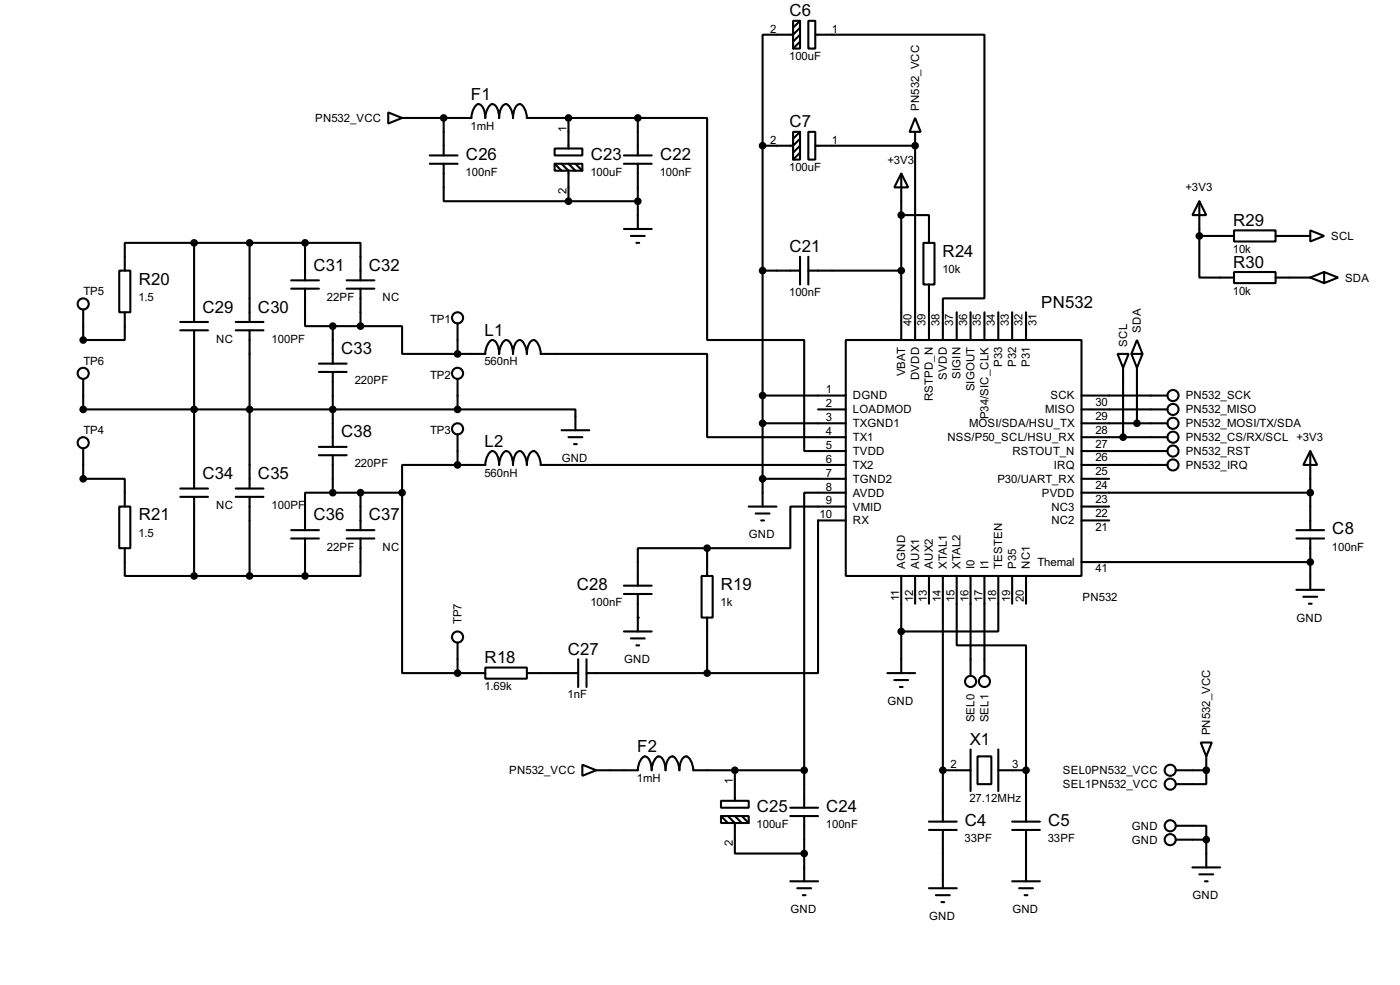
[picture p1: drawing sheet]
<svg xmlns="http://www.w3.org/2000/svg" width="256mm" height="180mm" viewBox="0 0 256 180" stroke-linecap="round" stroke-linejoin="round" font-family="sans-serif">
<g fill="none" stroke="#000" stroke-width=".38">
<path d="M145.3 3.8h1.3v5.1h-1.3zM146.6 5.1l-1.3 1.2h-5.6v20.4M146.6 7.6l-1.3 1.3M146.6 6.3l-1.3 1.3M146.6 3.8l-1.3 1.3M148.1 3.8h1.3v5.1h-1.3zM149.4 6.3h30.9v48.3h-7.6v7.6M71.1 20.6l2.6 1-2.6 1zM73.7 21.6h12.7a2.69 2.69 0 0 1 1.2-2.6 1.49 1.49 0 0 1 1.1 1.4l.2 1.2a2.69 2.69 0 0 1 1.3-2.6 1.49 1.49 0 0 1 1.1 1.4l.1 1.2a3.2 3.2 0 0 1 1-2.5 .88 .88 0 0 1 1.1 .7l.4 1.2 .1 .6a3.2 3.2 0 0 1 .9-2.5 .88 .88 0 0 1 1.2 .7l.4 1.2v.6h20.3M78.7 30h5.1M78.7 28.4h5.1M81.3 30v6.8h22.8"/>
<path d="M81.3 21.6v6.8M101.6 27.2h5.1v1.2h-5.1zM101.6 30h5.1v1.2h-5.1zM101.6 30l1.3 1.2M102.9 30l1.2 1.2v5.6M104.1 21.6v5.6M104.1 36.8h12.7M104.1 30l1.3 1.2M105.4 30l1.3 1.2M114.3 30h5.1M114.3 28.4h5.1M116.8 21.6h12.7v40.6h17.8v20.3h7.6"/>
<path d="M116.8 21.6v6.8M116.8 30v11.9M139.7 26.7v66M145.3 24.1h1.3v5.1h-1.3zM146.6 25.4l-1.3 1.3h-5.6M146.6 27.9l-1.3 1.3M146.6 26.7l-1.3 1.2M146.6 24.1l-1.3 1.3M148.1 24.1h1.3v5.1h-1.3zM149.4 26.7h18.2M165.1 31.7l1.3 2.6h-2.6zM165.1 39.4h5.1v5"/>
<path d="M165.1 31.7v30.5M167.6 21.6l1.1 2.5h-2.1zM167.6 24.1v38.1M219.7 36.8l1.3 2.6h-2.6zM219.7 36.8v6.4M15.2 56.6v5.6h7.7v-5.1M21.8 49.5h2.1v7.6h-2.1zM33 58.9h5.1M35.6 44.4h-12.7v5.1M35.6 44.4v14.5M35.6 44.4h20.3M43.2 58.9h5.1"/>
<path d="M45.7 44.4v14.5M53.3 52.8h5.1M53.3 51.3h5.1M55.9 44.4h10.1v6.9M55.9 52.8v6.9h5.1M55.9 44.4v6.9M61 59.7v6.8M61 59.7h5M63.5 52.8h5.1M63.5 51.3h5.1M66 59.7h7.7v5.1h10.1M66 52.8v6.9"/>
<path d="M83.8 59.2v5.6M114.3 41.9h5.1M115.6 43.2h2.5M116.6 44.4h.5M139.7 49.5h6.9M146.6 47v5.1M148.1 49.5h17M148.1 47v5.1M169.2 44.4h2v7.7h-2zM170.2 52.1v10.1M175.3 57.1v5.1M177.8 57.1v5.1"/>
<path d="M180.3 57.1v5.1M182.9 57.1v5.1M185.4 57.1v5.1M188 57.1v5.1M219.7 43.2v7.6h6.4M219.7 43.2h6.4M226.1 42.2h7.6v2h-7.6zM226.1 49.8h7.6v2h-7.6zM233.7 43.2h6.3M233.7 50.8h6.3M240 42.2l2.6 1-2.6 1zM240 50.8l2.6 1"/>
<path d="M242.6 49.8l2.5 1-2.5 1zM242.6 49.8l-2.6 1M15.2 69.3v5.6h68.6M33 60.5h5.1M35.6 60.5v28.9M43.2 60.5h5.1M45.7 60.5v28.9M58.4 68.1h5.1M58.4 66.5h5.1M61 68.1v13.7M83.8 64.8h5.1a2.69 2.69 0 0 1 1.3-2.6 1.49 1.49 0 0 1 1.1 1.3l.1 1.3a2.69 2.69 0 0 1 1.3-2.6 1.49 1.49 0 0 1 1.1 1.3l.2 1.3a3.2 3.2 0 0 1 .9-2.5 .88 .88 0 0 1 1.2 .7l.4 1.1v.7a3.2 3.2 0 0 1 .9-2.5 .88 .88 0 0 1 1.2 .7l.4 1.1 .1 .7h30.4v15.2h25.4M83.8 74.9h21.6v3.8"/>
<path d="M83.8 69.3v5.6M83.8 79.5v5.6M102.9 78.7h5M139.7 77.5h15.2M139.7 72.4h15.2M149.9 74.9h5M154.9 62.2h43.2v43.2h-43.2zM198.1 77.5h15.8M198.1 72.4h15.8M198.1 74.9h15.8M204.7 64.8h2.1l-1.1 2.5zM205.7 67.3v12.7"/>
<path d="M207.3 64.8l1 2.5M208.3 62.2l1 2.6h-2zM208.3 67.3v10.2M209.3 64.8l-1 2.5M15.2 82v5.6h7.7v5.1M21.8 92.7h2.1v7.6h-2.1zM33 90.9h5.1M33 89.4h5.1M35.6 90.9v14.5M43.2 90.9h5.1M43.2 89.4h5.1M45.7 90.9v14.5"/>
<path d="M53.3 98.6h5.1M53.3 97h5.1M55.9 98.6v6.8M58.4 83.3h5.1M58.4 81.8h5.1M61 90.2h-5.1v6.8M61 90.2h12.7M61 83.3v6.9M63.5 98.6h5.1M63.5 97h5.1M66 98.6v6.8h-10.1M66 90.2v6.8"/>
<path d="M73.7 90.2v33h10.1M83.8 85.1h-10.1v5.1M83.8 85.1h5.1a2.69 2.69 0 0 1 1.3-2.6 1.49 1.49 0 0 1 1.1 1.4l.1 1.2a2.69 2.69 0 0 1 1.3-2.6 1.49 1.49 0 0 1 1.1 1.4l.2 1.2a3.2 3.2 0 0 1 .9-2.5 .88 .88 0 0 1 1.2 .7l.4 1.2v.6a3.2 3.2 0 0 1 .9-2.5 .88 .88 0 0 1 1.2 .7l.4 1.2 .1 .6h55.8M104.1 80h2.6M105.2 81.3h.5M137.2 92.7h5M138.4 94h2.6M139.4 95.2h.6M139.7 87.6h15.2M154.9 90.2h-7.6v50.8M154.9 95.2h-5v28h-20.4M154.9 92.7h-10.1v7.6h-15.3"/>
<path d="M198.1 90.2h41.9M198.1 85.1h15.8M198.1 82.5h15.8M198.1 80h15.8M198.1 87.6h5.1M198.1 92.7h5.1M198.1 95.2h5.1M237.5 98.6h5.1M237.5 97h5.1M240 82.5l1.3 2.6h-2.5zM240 82.5v14.5M240 98.6v9.3"/>
<path d="M22.9 100.3v5.1h12.7M35.6 105.4h20.3M83.8 117.6v5.6M114.3 115.6h5.1M114.3 108.7h5.1M114.3 107.2h5.1M115.6 116.8h2.5M116.6 118.1h.5M116.8 108.7v6.9M128.5 105.4h2.1v7.6h-2.1zM129.5 100.3h-12.7v6.9M129.5 100.3v5.1"/>
<path d="M129.5 113v10.2M165.1 105.4v17.8M167.6 105.4v5.1M170.2 105.4v5.1M172.7 105.4v45M175.3 105.4v12.7h12.7v22.9M177.8 105.4v18.3M180.3 105.4v18.3M182.9 105.4v10.2h-17.8M185.4 105.4v5.1M188 105.4v5.1M198.1 102.9h41.9"/>
<path d="M237.5 107.9h5.1M238.8 109.2h2.5M239.8 110.5h.5M83.8 123.2h5.1M88.9 122.2h7.6v2h-7.6zM96.5 123.2h9.4M105.9 120.6v5.1M106.7 140l2.5 1-2.5 1zM107.4 123.2h22.1M107.4 120.6v5.1M162.6 123.2h5M163.8 124.5h2.6"/>
<path d="M164.8 125.7h.6M177.8 137.2v7.6M179.1 138.4h2.5v5.1h-2.5zM182.9 137.2v7.6M220 135.9h2l-1 2.5zM221 138.4v2.6M109.2 141h7.6a2.69 2.69 0 0 1 1.3-2.6 1.49 1.49 0 0 1 1.1 1.3l.2 1.3a2.69 2.69 0 0 1 1.2-2.6 1.49 1.49 0 0 1 1.2 1.3l.1 1.3a3.2 3.2 0 0 1 .9-2.5 .88 .88 0 0 1 1.2 .7l.4 1.1 .1 .7a3.2 3.2 0 0 1 .9-2.5 .88 .88 0 0 1 1.2 .7l.3 1.1 .1 .7h20.3M132.1 146.6h5.1v1.2h-5.1zM132.1 149.4h5.1v1.2h-5.1zM132.1 149.4l1.2 1.2M133.3 149.4l1.3 1.2v5.6h12.7M134.6 141v5.6"/>
<path d="M134.6 149.4l1.3 1.2M135.9 149.4l1.3 1.2M144.8 149.4h5.1M144.8 147.8h5.1M147.3 141v6.8M147.3 149.4v11.9M170.2 150.4h5.1M170.2 151.9h5.1M172.7 151.9v10.7M172.7 141h5.1M182.9 141h5.1M185.4 150.4h5.1"/>
<path d="M185.4 151.9h5.1M188 141v9.4M188 151.9v9.4M215.4 151.1h5.6v2.6M215.4 141h5.6M215.4 153.7h5.6M218.4 158.7h5.1M221 141v2.5h-5.6M221 153.7v5M144.8 161.3h5.1M146 162.6h2.6M147.1 163.8h.5"/>
<path d="M170.2 162.6h5.1M171.4 163.8h2.6M172.5 165.1h.5M185.4 161.3h5.1M186.7 162.6h2.5M187.7 163.8h.5M219.7 160h2.5M220.7 161.3h.5"/>
<circle cx="15.2" cy="55.6" r="1.02"/>
<circle cx="83.8" cy="58.2" r="1.02"/>
<circle cx="15.2" cy="68.3" r="1.02"/>
<circle cx="83.8" cy="78.5" r="1.02"/>
<circle cx="83.8" cy="68.3" r="1.02"/>
<circle cx="214.9" cy="72.4" r="1.02"/>
<circle cx="214.9" cy="74.9" r="1.02"/>
<circle cx="214.9" cy="77.5" r="1.02"/>
<circle cx="15.2" cy="81" r="1.02"/>
<circle cx="214.9" cy="80" r="1.02"/>
<circle cx="214.9" cy="85.1" r="1.02"/>
<circle cx="214.9" cy="82.6" r="1.02"/>
<circle cx="83.8" cy="116.6" r="1.02"/>
<circle cx="177.8" cy="124.7" r="1.02"/>
<circle cx="180.3" cy="124.7" r="1.02"/>
<circle cx="214.4" cy="151.1" r="1.02"/>
<circle cx="214.4" cy="143.5" r="1.02"/>
<circle cx="214.4" cy="153.7" r="1.02"/>
<circle cx="214.4" cy="141" r="1.02"/>
</g>
<g fill="#000">
<circle cx="167.6" cy="26.7" r=".19"/>
<circle cx="116.8" cy="113" r=".19"/>
<circle cx="240" cy="102.9" r=".19"/>
<circle cx="221" cy="141" r=".19"/>
</g>
<g fill="#000" stroke="#000" stroke-width=".38">
<circle cx="81.3" cy="21.6" r=".51"/>
<circle cx="104.1" cy="36.8" r=".51"/>
<circle cx="104.1" cy="21.6" r=".51"/>
<circle cx="116.8" cy="36.8" r=".51"/>
<circle cx="116.8" cy="21.6" r=".51"/>
<circle cx="139.7" cy="26.7" r=".51"/>
<circle cx="165.1" cy="39.4" r=".51"/>
<circle cx="167.6" cy="26.7" r=".51"/>
<circle cx="35.6" cy="44.4" r=".51"/>
<circle cx="45.7" cy="44.4" r=".51"/>
<circle cx="55.9" cy="44.4" r=".51"/>
<circle cx="61" cy="59.7" r=".51"/>
<circle cx="66" cy="59.7" r=".51"/>
<circle cx="139.7" cy="49.5" r=".51"/>
<circle cx="165.1" cy="49.5" r=".51"/>
<circle cx="219.7" cy="43.2" r=".51"/>
<circle cx="15.2" cy="74.9" r=".51"/>
<circle cx="15.2" cy="62.2" r=".51"/>
<circle cx="35.6" cy="74.9" r=".51"/>
<circle cx="45.7" cy="74.9" r=".51"/>
<circle cx="61" cy="74.9" r=".51"/>
<circle cx="83.8" cy="64.8" r=".51"/>
<circle cx="83.8" cy="74.9" r=".51"/>
<circle cx="139.7" cy="77.5" r=".51"/>
<circle cx="139.7" cy="72.4" r=".51"/>
<circle cx="208.3" cy="77.5" r=".51"/>
<circle cx="15.2" cy="87.6" r=".51"/>
<circle cx="61" cy="90.2" r=".51"/>
<circle cx="66" cy="90.2" r=".51"/>
<circle cx="73.7" cy="90.2" r=".51"/>
<circle cx="83.8" cy="85.1" r=".51"/>
<circle cx="139.7" cy="87.6" r=".51"/>
<circle cx="205.7" cy="80" r=".51"/>
<circle cx="240" cy="90.2" r=".51"/>
<circle cx="35.6" cy="105.4" r=".51"/>
<circle cx="45.7" cy="105.4" r=".51"/>
<circle cx="55.9" cy="105.4" r=".51"/>
<circle cx="129.5" cy="100.3" r=".51"/>
<circle cx="165.1" cy="115.6" r=".51"/>
<circle cx="240" cy="102.9" r=".51"/>
<circle cx="83.8" cy="123.2" r=".51"/>
<circle cx="129.5" cy="123.2" r=".51"/>
<circle cx="134.6" cy="141" r=".51"/>
<circle cx="147.3" cy="141" r=".51"/>
<circle cx="147.3" cy="156.2" r=".51"/>
<circle cx="172.7" cy="141" r=".51"/>
<circle cx="188" cy="141" r=".51"/>
<circle cx="221" cy="153.7" r=".51"/>
<circle cx="221" cy="141" r=".51"/>
</g>
<g font-size="3.4">
<text x="144.6" y="3">C6</text>
<text x="86.2" y="18.2">F1</text>
<text x="144.6" y="23.3">C7</text>
<text x="85.4" y="29.3">C26</text>
<text x="108.2" y="29.3">C23</text>
<text x="120.9" y="29.3">C22</text>
<text x="225.9" y="41.4">R29</text>
<text x="144.6" y="46.2">C21</text>
<text x="172.7" y="47">R24</text>
<text x="25.4" y="52.1">R20</text>
<text x="57.4" y="49.6">C31</text>
<text x="67.6" y="49.6">C32</text>
<text x="225.9" y="49">R30</text>
<text x="37.1" y="57.2">C29</text>
<text x="47.3" y="57.2">C30</text>
<text x="190.7" y="56.3">PN532</text>
<text x="62.5" y="64.8">C33</text>
<text x="88.8" y="61.4">L1</text>
<text x="62.5" y="80.1">C38</text>
<text x="88.8" y="81.7">L2</text>
<text x="37.1" y="87.7">C34</text>
<text x="47.3" y="87.7">C35</text>
<text x="25.4" y="95.2">R21</text>
<text x="57.4" y="95.2">C36</text>
<text x="67.6" y="95.2">C37</text>
<text x="244.1" y="97.8">C8</text>
<text x="105.7" y="107.9">C28</text>
<text x="132" y="107.9">R19</text>
<text x="104" y="119.8">C27</text>
<text x="88.8" y="121.3">R18</text>
<text x="116.7" y="137.6">F2</text>
<text x="177.6" y="136.3">X1</text>
<text x="138.7" y="148.6">C25</text>
<text x="151.4" y="148.6">C24</text>
<text x="176.8" y="151.1">C4</text>
<text x="192" y="151.1">C5</text>
</g>
<g font-size="2.3">
<text x="141.1" y="6">2</text>
<text x="152.4" y="6">1</text>
<text x="144.6" y="11">100uF</text>
<text x="57.7" y="22.3">PN532_VCC</text>
<text x="86.2" y="23.7">1mH</text>
<text x="168.4" y="20.3" transform="rotate(-90 168.4 20.3)">PN532_VCC</text>
<text x="103.8" y="24.1" transform="rotate(-90 103.8 24.1)">1</text>
<text x="141.1" y="26.3">2</text>
<text x="152.4" y="26.3">1</text>
<text x="162.6" y="29.9">+3V3</text>
<text x="85.3" y="32.2">100nF</text>
<text x="103.8" y="35.4" transform="rotate(-90 103.8 35.4)">2</text>
<text x="108.2" y="32.2">100uF</text>
<text x="120.9" y="32.2">100nF</text>
<text x="144.6" y="31.3">100uF</text>
<text x="217.2" y="35">+3V3</text>
<text x="225.8" y="46.3">10k</text>
<text x="243.9" y="43.9">SCL</text>
<text x="172.6" y="50">10k</text>
<text x="225.8" y="53.9">10k</text>
<text x="246.4" y="51.5">SDA</text>
<text x="15.3" y="54.1">TP5</text>
<text x="25.4" y="55.1">1.5</text>
<text x="59.9" y="55.1">22PF</text>
<text x="70.1" y="55.1">NC</text>
<text x="78.8" y="59.1">TP1</text>
<text x="144.6" y="54.2">100nF</text>
<text x="167" y="59.7" transform="rotate(-90 167 59.7)">40</text>
<text x="169.5" y="59.7" transform="rotate(-90 169.5 59.7)">39</text>
<text x="172.1" y="59.7" transform="rotate(-90 172.1 59.7)">38</text>
<text x="174.6" y="59.7" transform="rotate(-90 174.6 59.7)">37</text>
<text x="177.2" y="59.7" transform="rotate(-90 177.2 59.7)">36</text>
<text x="179.7" y="59.7" transform="rotate(-90 179.7 59.7)">35</text>
<text x="182.2" y="59.7" transform="rotate(-90 182.2 59.7)">34</text>
<text x="184.8" y="59.7" transform="rotate(-90 184.8 59.7)">33</text>
<text x="187.3" y="59.7" transform="rotate(-90 187.3 59.7)">32</text>
<text x="189.9" y="59.7" transform="rotate(-90 189.9 59.7)">31</text>
<text x="39.6" y="62.7">NC</text>
<text x="49.7" y="62.7">100PF</text>
<text x="206.5" y="63.5" transform="rotate(-90 206.5 63.5)">SCL</text>
<text x="209" y="60.9" transform="rotate(-90 209 60.9)">SDA</text>
<text x="15.3" y="66.8">TP6</text>
<text x="65" y="70.3">220PF</text>
<text x="78.8" y="69.3">TP2</text>
<text x="88.7" y="66.9">560nH</text>
<text x="165.8" y="68.9" transform="rotate(-90 165.8 68.9)">VBAT</text>
<text x="168.4" y="69.6" transform="rotate(-90 168.4 69.6)">DVDD</text>
<text x="173.4" y="69.5" transform="rotate(-90 173.4 69.5)">SVDD</text>
<text x="176" y="69.3" transform="rotate(-90 176 69.3)">SIGIN</text>
<text x="178.5" y="71.6" transform="rotate(-90 178.5 71.6)">SIGOUT</text>
<text x="183.6" y="67.2" transform="rotate(-90 183.6 67.2)">P33</text>
<text x="186.1" y="67.2" transform="rotate(-90 186.1 67.2)">P32</text>
<text x="188.7" y="67.2" transform="rotate(-90 188.7 67.2)">P31</text>
<text x="151.3" y="74.5">2</text>
<text x="151.3" y="77.1">3</text>
<text x="151.3" y="72">1</text>
<text x="156.2" y="75.6">LOADMOD</text>
<text x="156.2" y="73.1">DGND</text>
<text x="170.9" y="73.5" transform="rotate(-90 170.9 73.5)">RSTPD_N</text>
<text x="181.1" y="76.7" transform="rotate(-90 181.1 76.7)">P34/SIC_CLK</text>
<text x="191.5" y="75.6">MISO</text>
<text x="192.4" y="73.1">SCK</text>
<text x="200.7" y="76.8">29</text>
<text x="200.7" y="74.3">30</text>
<text x="217.2" y="75.6">PN532_MISO</text>
<text x="217.2" y="73.1">PN532_SCK</text>
<text x="15.3" y="79.5">TP4</text>
<text x="78.8" y="79.5">TP3</text>
<text x="151.3" y="79.6">4</text>
<text x="151.3" y="82.2">5</text>
<text x="156.2" y="78.2">TXGND1</text>
<text x="156.2" y="80.7">TX1</text>
<text x="156.2" y="83.3">TVDD</text>
<text x="173.6" y="80.7">NSS/P50_SCL/HSU_RX</text>
<text x="177.5" y="78.2">MOSI/SDA/HSU_TX</text>
<text x="185.5" y="83.3">RSTOUT_N</text>
<text x="200.7" y="81.9">27</text>
<text x="200.7" y="79.4">28</text>
<text x="217.2" y="78.2">PN532_MOSI/TX/SDA</text>
<text x="217.2" y="80.7">PN532_CS/RX/SCL +3V3</text>
<text x="217.2" y="83.3">PN532_RST</text>
<text x="65" y="85.6">220PF</text>
<text x="88.7" y="87.2">560nH</text>
<text x="102.9" y="84.5">GND</text>
<text x="151.3" y="84.7">6</text>
<text x="151.3" y="87.2">7</text>
<text x="151.3" y="89.8">8</text>
<text x="156.2" y="85.8">TX2</text>
<text x="156.2" y="88.3">TGND2</text>
<text x="182.7" y="88.3">P30/UART_RX</text>
<text x="193.1" y="85.8">IRQ</text>
<text x="200.7" y="89.5">24</text>
<text x="200.7" y="87">25</text>
<text x="200.7" y="84.5">26</text>
<text x="217.2" y="85.8">PN532_IRQ</text>
<text x="39.6" y="93.1">NC</text>
<text x="49.7" y="93.1">100PF</text>
<text x="150.1" y="94.9">10</text>
<text x="151.3" y="92.3">9</text>
<text x="156.2" y="90.9">AVDD</text>
<text x="156.2" y="93.4">VMID</text>
<text x="156.2" y="96">RX</text>
<text x="190.9" y="90.9">PVDD</text>
<text x="192.6" y="96">NC2</text>
<text x="192.6" y="93.4">NC3</text>
<text x="200.7" y="94.6">22</text>
<text x="200.7" y="92.1">23</text>
<text x="25.4" y="98.2">1.5</text>
<text x="59.9" y="100.8">22PF</text>
<text x="70.1" y="100.8">NC</text>
<text x="137.2" y="98.5">GND</text>
<text x="200.7" y="97.2">21</text>
<text x="244" y="100.8">100nF</text>
<text x="165.8" y="104.1" transform="rotate(-90 165.8 104.1)">AGND</text>
<text x="168.4" y="104.1" transform="rotate(-90 168.4 104.1)">AUX1</text>
<text x="170.9" y="104.1" transform="rotate(-90 170.9 104.1)">AUX2</text>
<text x="173.4" y="104.1" transform="rotate(-90 173.4 104.1)">XTAL1</text>
<text x="176" y="104.1" transform="rotate(-90 176 104.1)">XTAL2</text>
<text x="178.5" y="104.1" transform="rotate(-90 178.5 104.1)">I0</text>
<text x="181.1" y="104.1" transform="rotate(-90 181.1 104.1)">I1</text>
<text x="183.6" y="104.1" transform="rotate(-90 183.6 104.1)">TESTEN</text>
<text x="186.1" y="104.1" transform="rotate(-90 186.1 104.1)">P35</text>
<text x="188.7" y="104.1" transform="rotate(-90 188.7 104.1)">NC1</text>
<text x="190.1" y="103.6">Themal</text>
<text x="200.7" y="104.8">41</text>
<text x="108.2" y="110.9">100nF</text>
<text x="132" y="110.9">1k</text>
<text x="164.7" y="110.1" transform="rotate(-90 164.7 110.1)">11</text>
<text x="167.3" y="110.2" transform="rotate(-90 167.3 110.2)">12</text>
<text x="169.8" y="110.2" transform="rotate(-90 169.8 110.2)">13</text>
<text x="172.3" y="110.2" transform="rotate(-90 172.3 110.2)">14</text>
<text x="174.9" y="110.2" transform="rotate(-90 174.9 110.2)">15</text>
<text x="177.4" y="110.2" transform="rotate(-90 177.4 110.2)">16</text>
<text x="180" y="110.2" transform="rotate(-90 180 110.2)">17</text>
<text x="182.5" y="110.2" transform="rotate(-90 182.5 110.2)">18</text>
<text x="185" y="110.2" transform="rotate(-90 185 110.2)">19</text>
<text x="187.6" y="110.2" transform="rotate(-90 187.6 110.2)">20</text>
<text x="198.3" y="110">PN532</text>
<text x="237.5" y="113.7">GND</text>
<text x="84.5" y="114.3" transform="rotate(-90 84.5 114.3)">TP7</text>
<text x="114.3" y="121.4">GND</text>
<text x="88.7" y="126.3">1.69k</text>
<text x="104" y="127.8">1nF</text>
<text x="162.6" y="129">GND</text>
<text x="178.5" y="132.2" transform="rotate(-90 178.5 132.2)">SEL0</text>
<text x="181.1" y="132.2" transform="rotate(-90 181.1 132.2)">SEL1</text>
<text x="221.7" y="134.6" transform="rotate(-90 221.7 134.6)">PN532_VCC</text>
<text x="93.3" y="141.7">PN532_VCC</text>
<text x="116.7" y="143">1mH</text>
<text x="134.2" y="143.5" transform="rotate(-90 134.2 143.5)">1</text>
<text x="174.1" y="140.6">2</text>
<text x="185.4" y="140.6">3</text>
<text x="194.7" y="141.7">SEL0PN532_VCC</text>
<text x="177.6" y="146.9">27.12MHz</text>
<text x="194.7" y="144.2">SEL1PN532_VCC</text>
<text x="134.2" y="154.8" transform="rotate(-90 134.2 154.8)">2</text>
<text x="138.6" y="151.6">100uF</text>
<text x="151.3" y="151.6">100nF</text>
<text x="176.7" y="154.1">33PF</text>
<text x="191.9" y="154.1">33PF</text>
<text x="207.3" y="151.8">GND</text>
<text x="207.3" y="154.4">GND</text>
<text x="144.8" y="167.1">GND</text>
<text x="185.5" y="167.1">GND</text>
<text x="218.5" y="164.5">GND</text>
<text x="170.2" y="168.4">GND</text>
</g>
</svg>
